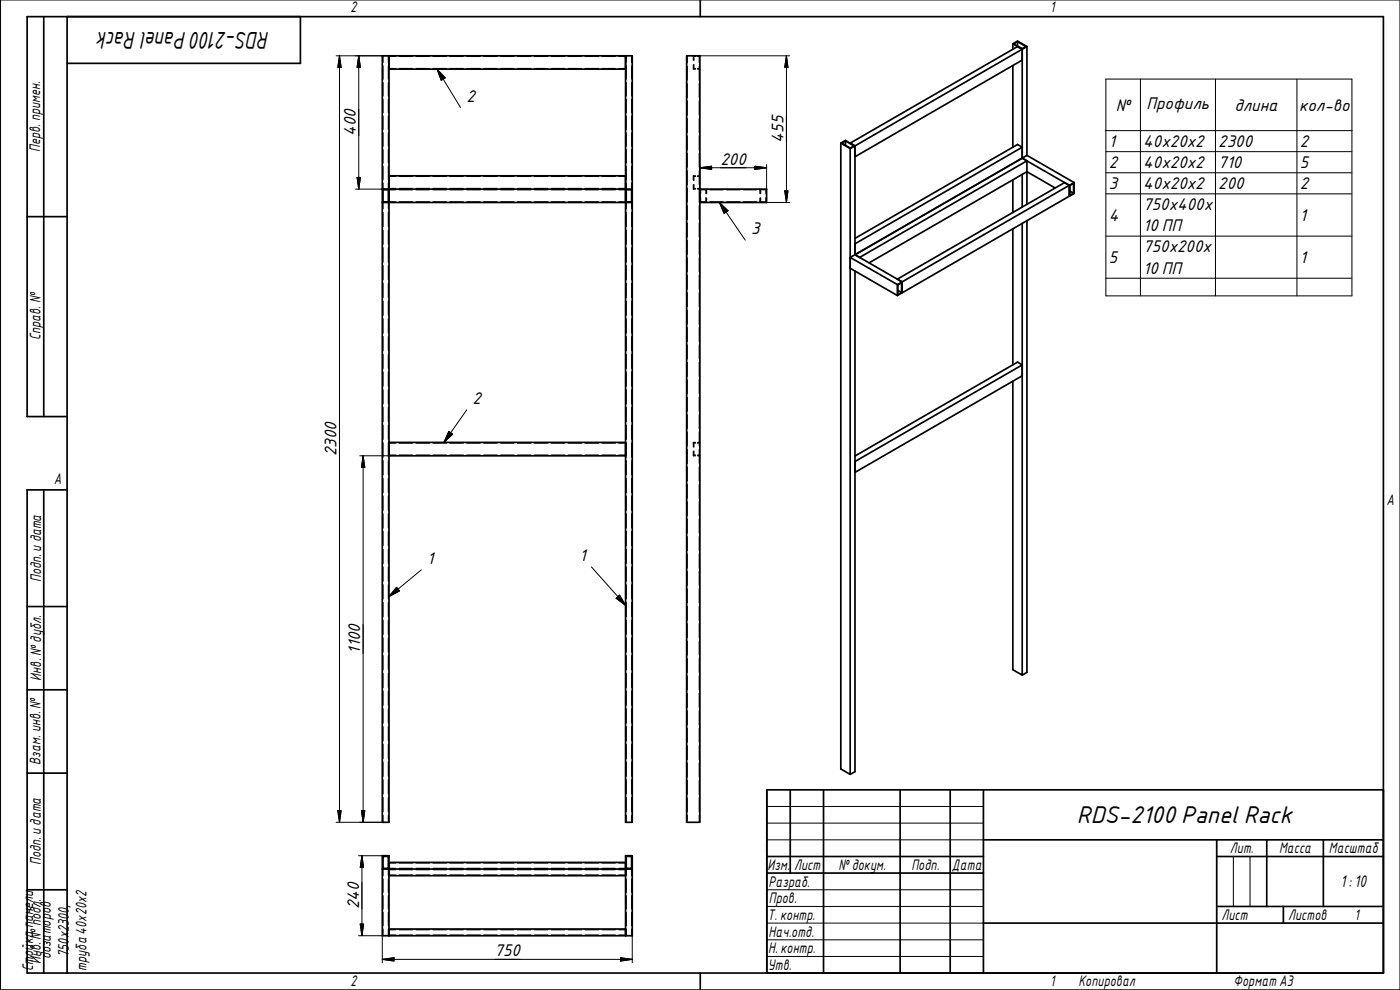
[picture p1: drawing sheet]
<svg xmlns="http://www.w3.org/2000/svg" width="420mm" height="297mm" viewBox="0 0 420 297" stroke-linecap="round" stroke-linejoin="round" font-family="sans-serif">
<g fill="none" stroke="#000" stroke-width=".36">
<path d="M114.9 16.7v2.1M114.9 19.8v4M116.6 16.7v2.1M116.6 19.8v4M116.7 16.9h2.1M119.8 16.9h4M124.9 16.9h4M129.9 16.9h4.1M135 16.9h4.1M140.1 16.9h4M145.1 16.9h4.1M150.2 16.9h4.1"/>
<path d="M155.3 16.9h4.1M160.4 16.9h4M165.4 16.9h4.1M170.5 16.9h4.1M175.6 16.9h4.1M180.7 16.9h4M185.7 16.9h2M187.9 16.7v2.1M187.9 19.8v4M189.6 16.7v2.1M189.6 19.8v4M206.3 16.7v2.1"/>
<path d="M206.3 19.9v4.1M208.1 16.7v1.4M208.1 19.4v1.3h.6M208.2 19.3v1.3h.6M208.8 16.9h-.6v1.2M209.3 16.9h.6M209.9 16.7v2.1M209.9 19.9v4.1M114.9 24.8v4M114.9 29.8v4M114.9 34.8v4.1M114.9 39.9v4"/>
<path d="M116.6 24.8v4M116.6 29.8v4M116.6 34.8v4.1M116.6 39.9v4M116.7 20.6h2.1M119.8 20.6h4M124.9 20.6h4M129.9 20.6h4.1M135 20.6h4.1M140.1 20.6h4M145.1 20.6h4.1M150.2 20.6h4.1"/>
<path d="M155.3 20.6h4.1M160.4 20.6h4M165.4 20.6h4.1M170.5 20.6h4.1M175.6 20.6h4.1M180.7 20.6h4M185.7 20.6h2M187.9 24.8v4M187.9 29.8v4M187.9 34.8v4.1M187.9 39.9v4M189.6 24.8v4"/>
<path d="M189.6 29.8v4M189.6 34.8v4.1M189.6 39.9v4M206.3 25.1v4.2M206.3 30.3v4.2M206.3 35.6v4.2M209.3 20.6h.6M209.4 20.7h.6M209.9 25.1v4.2M209.9 30.3v4.2M209.9 35.6v4.2M114.9 44.9v4"/>
<path d="M114.9 49.9v4M114.9 54.9v2M116.6 44.9v4M116.6 49.9v4M116.6 54.9v2M116.7 52.9h2.1M116.7 56.9h2.1M116.7 56.5h2.1M119.8 52.9h4M119.8 56.9h4M119.8 56.5h4M124.9 52.9h4"/>
<path d="M124.9 56.9h4M124.9 56.5h4M129.9 52.9h4.1M129.9 56.9h4.1M129.9 56.5h4.1M135 52.9h4.1M135 56.9h4.1M135 56.5h4.1M140.1 52.9h4M140.1 56.9h4M140.1 56.5h4M145.1 52.9h4.1"/>
<path d="M145.1 56.9h4.1M145.1 56.5h4.1M150.2 52.9h4.1M150.2 56.9h4.1M150.2 56.5h4.1M155.3 52.9h4.1M155.3 56.9h4.1M155.3 56.5h4.1M160.4 52.9h4M160.4 56.9h4M160.4 56.5h4M165.4 52.9h4.1"/>
<path d="M165.4 56.9h4.1M165.4 56.5h4.1M170.5 52.9h4.1M170.5 56.9h4.1M170.5 56.5h4.1M175.6 52.9h4.1M175.6 56.9h4.1M175.6 56.5h4.1M180.7 52.9h4M180.7 56.5h4M180.7 56.9h4M185.7 52.9h2"/>
<path d="M185.7 56.5h2M185.7 56.9h2M187.9 44.9v4M187.9 49.9v4M187.9 54.9v2M189.6 44.9v4M189.6 49.9v4M189.6 54.9v2M206.3 40.8v4.2M206.3 46v4.2M206.3 51.3v4.1M206.3 56.5v4.1"/>
<path d="M208.1 55.4v1.3h.6M208.2 55.4v1.1h.6M208.7 52.7h-.6v1.4M208.8 52.9h-.6v1.2M209.3 56.5h.6M209.3 52.9h.6M209.4 52.7h.6M209.4 56.7h.6M209.9 40.8v4.2M209.9 46v4.2M209.9 51.3v4.1M209.9 56.5v4.1"/>
<path d="M210 56.9h2.1M210.3 56.9v1.2M210.3 59.3v1.3M211.8 56.9v1.2M211.8 59.3v1.3M212.1 56.7v1.4M212.1 59.4v1.3M213.1 56.9h4M218 56.9h4.1M223.1 56.9h4M228.1 56.9h2M228.1 56.7v1.4"/>
<path d="M228.1 59.4v1.3M228.3 56.9v1.2M228.3 59.3v1.3M229.9 56.9v1.2M229.9 59.3v1.3M114.9 60.6v2.1M114.9 63.7v4.3M114.9 69.1v4.2M114.9 74.4v4.2M114.9 79.7v4.2M116.6 60.6v2.1M116.6 63.7v4.3"/>
<path d="M116.6 69.1v4.2M116.6 74.4v4.2M116.6 79.7v4.2M116.7 60.6h2.1M119.8 60.6h4M124.9 60.6h4M129.9 60.6h4.1M135 60.6h4.1M140.1 60.6h4M145.1 60.6h4.1M150.2 60.6h4.1M155.3 60.6h4.1"/>
<path d="M160.4 60.6h4M165.4 60.6h4.1M170.5 60.6h4.1M175.6 60.6h4.1M180.7 60.6h4M185.7 60.6h2M187.9 60.6v2.1M187.9 63.7v4.3M187.9 69.1v4.2M187.9 74.4v4.2M187.9 79.7v4.2M189.6 60.6v2.1"/>
<path d="M189.6 63.7v4.3M189.6 69.1v4.2M189.6 74.4v4.2M189.6 79.7v4.2M206.3 61.7v4.2M206.3 66.9v4.2M206.3 72.2v4.1M206.3 77.4v4.2M209.9 61.7v4.2M209.9 66.9v4.2M209.9 72.2v4.1M209.9 77.4v4.2"/>
<path d="M210 60.6h2.1M213.1 60.6h4M218 60.6h4.1M223.1 60.6h4M228.1 60.6h2M114.9 85v4.3M114.9 90.3v4.3M114.9 95.7v4.2M116.6 85v4.3M116.6 90.3v4.3M116.6 95.7v4.2M187.9 85v4.3"/>
<path d="M187.9 90.3v4.3M187.9 95.7v4.2M189.6 85v4.3M189.6 90.3v4.3M189.6 95.7v4.2M206.3 82.6v4.2M206.3 87.8v4.2M206.3 93.1v4.2M206.3 98.3v4.2M209.9 82.6v4.2M209.9 87.8v4.2M209.9 93.1v4.2"/>
<path d="M209.9 98.3v4.2M114.9 101v4.2M114.9 106.3v4.2M114.9 111.6v4.3M114.9 116.9v4.3M116.6 101v4.2M116.6 106.3v4.2M116.6 111.6v4.3M116.6 116.9v4.3M187.9 101v4.2M187.9 106.3v4.2M187.9 111.6v4.3"/>
<path d="M187.9 116.9v4.3M189.6 101v4.2M189.6 106.3v4.2M189.6 111.6v4.3M189.6 116.9v4.3M206.3 103.5v4.2M206.3 108.7v4.2M206.3 114v4.2M206.3 119.2v4.2M209.9 103.5v4.2M209.9 108.7v4.2M209.9 114v4.2"/>
<path d="M209.9 119.2v4.2M114.9 122.2v4.3M114.9 127.6v4.2M114.9 132.9v4.3M114.9 138.2v4.3M116.6 122.2v4.3M116.6 127.6v4.2M116.6 132.9v4.3M116.6 138.2v4.3M116.7 132.9h2.1M116.7 136.5h2.1M119.8 132.9h4"/>
<path d="M119.8 136.5h4M124.9 132.9h4M124.9 136.5h4M129.9 132.9h4.1M129.9 136.5h4.1M135 132.9h4.1M135 136.5h4.1M140.1 132.9h4M140.1 136.5h4M145.1 132.9h4.1M145.1 136.5h4.1M150.2 132.9h4.1"/>
<path d="M150.2 136.5h4.1M155.3 132.9h4.1M155.3 136.5h4.1M160.4 132.9h4M160.4 136.5h4M165.4 132.9h4.1M165.4 136.5h4.1M170.5 132.9h4.1M170.5 136.5h4.1M175.6 132.9h4.1M175.6 136.5h4.1M180.7 132.9h4"/>
<path d="M180.7 136.5h4M185.7 132.9h2M185.7 136.5h2M187.9 122.2v4.3M187.9 127.6v4.2M187.9 132.9v4.3M187.9 138.2v4.3M189.6 122.2v4.3M189.6 127.6v4.2M189.6 132.9v4.3M189.6 138.2v4.3M206.3 124.4v4.2"/>
<path d="M206.3 129.6v4.2M206.3 134.9v4.2M208.1 135.4v1.4h.6M208.2 135.3v1.2h.6M208.7 132.7h-.6v1.4M208.8 132.9h-.6v1.2M209.3 136.5h.6M209.3 132.9h.6M209.4 132.7h.6M209.4 136.8h.6M209.9 124.4v4.2M209.9 129.6v4.2"/>
<path d="M209.9 134.9v4.2M114.9 143.5v4.3M114.9 148.8v4.3M114.9 154.2v4.2M114.9 159.5v4.2M116.6 143.5v4.3M116.6 148.8v4.3M116.6 154.2v4.2M116.6 159.5v4.2M187.9 143.5v4.3M187.9 148.8v4.3M187.9 154.2v4.2"/>
<path d="M187.9 159.5v4.2M189.6 143.5v4.3M189.6 148.8v4.3M189.6 154.2v4.2M189.6 159.5v4.2M206.3 140.1v4.2M206.3 145.3v4.2M206.3 150.6v4.1M206.3 155.8v4.2M209.9 140.1v4.2M209.9 145.3v4.2M209.9 150.6v4.1"/>
<path d="M209.9 155.8v4.2M114.9 164.8v4.3M114.9 170.1v4.3M114.9 175.5v4.2M116.6 164.8v4.3M116.6 170.1v4.3M116.6 175.5v4.2M187.9 164.8v4.3M187.9 170.1v4.3M187.9 175.5v4.2M189.6 164.8v4.3M189.6 170.1v4.3"/>
<path d="M189.6 175.5v4.2M206.3 161v4.2M206.3 166.2v4.2M206.3 171.5v4.1M206.3 176.7v4.2M209.9 161v4.2M209.9 166.2v4.2M209.9 171.5v4.1M209.9 176.7v4.2M114.9 180.8v4.2M114.9 186.1v4.2M114.9 191.4v4.2"/>
<path d="M114.9 196.7v4.3M116.6 180.8v4.2M116.6 186.1v4.2M116.6 191.4v4.2M116.6 196.7v4.3M187.9 180.8v4.2M187.9 186.1v4.2M187.9 191.4v4.2M187.9 196.7v4.3M189.6 180.8v4.2M189.6 186.1v4.2M189.6 191.4v4.2"/>
<path d="M189.6 196.7v4.3M206.3 181.9v4.2M206.3 187.1v4.2M206.3 192.4v4.2M206.3 197.6v4.2M209.9 181.9v4.2M209.9 187.1v4.2M209.9 192.4v4.2M209.9 197.6v4.2M114.9 202.1v4.2M114.9 207.3v4.3M114.9 212.7v4.2"/>
<path d="M114.9 218v4.3M116.6 202.1v4.2M116.6 207.3v4.3M116.6 212.7v4.2M116.6 218v4.3M187.9 202.1v4.2M187.9 207.3v4.3M187.9 212.7v4.2M187.9 218v4.3M189.6 202.1v4.2M189.6 207.3v4.3M189.6 212.7v4.2"/>
<path d="M189.6 218v4.3M206.3 202.8v4.2M206.3 208v4.2M206.3 213.3v4.2M206.3 218.5v4.2M209.9 202.8v4.2M209.9 208v4.2M209.9 213.3v4.2M209.9 218.5v4.2M114.9 223.3v4.3M114.9 228.6v4.3M114.9 234v4.2"/>
<path d="M114.9 239.3v4.2M116.6 223.3v4.3M116.6 228.6v4.3M116.6 234v4.2M116.6 239.3v4.2M187.9 223.3v4.3M187.9 228.6v4.3M187.9 234v4.2M187.9 239.3v4.2M189.6 223.3v4.3M189.6 228.6v4.3M189.6 234v4.2"/>
<path d="M189.6 239.3v4.2M206.3 223.7v4.2M206.3 228.9v4.2M206.3 234.2v4.2M206.3 239.4v4.2M209.9 223.7v4.2M209.9 228.9v4.2M209.9 234.2v4.2M209.9 239.4v4.2M114.9 244.6v2.1M116.6 244.6v2.1M116.7 258.9h2.1"/>
<path d="M119.8 258.9h4M124.9 258.9h4M129.9 258.9h4.1M135 258.9h4.1M140.1 258.9h4M145.1 258.9h4.1M150.2 258.9h4.1M155.3 258.9h4.1M160.4 258.9h4M165.4 258.9h4.1M170.5 258.9h4.1M175.6 258.9h4.1"/>
<path d="M180.7 258.9h4M185.7 258.9h2M187.9 244.6v2.1M189.6 244.6v2.1M206.3 244.6v2.1M209.9 244.6v2.1M114.9 260.8v1.9M114.9 263.7v4.1M114.9 268.8v4M114.9 273.7v4.1M114.9 278.7v2.1M116.6 260.8v1.9"/>
<path d="M116.6 263.7v4.1M116.6 268.8v4M116.6 273.7v4.1M116.6 278.7v2.1M116.7 260.5h2.1M116.7 262.6h2.1M116.7 279h2.1M116.7 260.9h2.1M119.8 260.5h4M119.8 262.6h4M119.8 279h4M119.8 260.9h4"/>
<path d="M124.9 260.5h4M124.9 262.6h4M124.9 279h4M124.9 260.9h4M129.9 260.5h4.1M129.9 262.6h4.1M129.9 279h4.1M129.9 260.9h4.1M135 260.5h4.1M135 262.6h4.1M135 279h4.1M135 260.9h4.1"/>
<path d="M140.1 260.5h4M140.1 262.6h4M140.1 279h4M140.1 260.9h4M145.1 260.5h4.1M145.1 262.6h4.1M145.1 279h4.1M145.1 260.9h4.1M150.2 260.5h4.1M150.2 262.6h4.1M150.2 279h4.1M150.2 260.9h4.1"/>
<path d="M155.3 260.5h4.1M155.3 262.6h4.1M155.3 279h4.1M155.3 260.9h4.1M160.4 260.5h4M160.4 262.6h4M160.4 279h4M160.4 260.9h4M165.4 260.5h4.1M165.4 262.6h4.1M165.4 279h4.1M165.4 260.9h4.1"/>
<path d="M170.5 260.5h4.1M170.5 262.6h4.1M170.5 279h4.1M170.5 260.9h4.1M175.6 260.5h4.1M175.6 262.6h4.1M175.6 279h4.1M175.6 260.9h4.1M180.7 260.5h4M180.7 279h4M180.7 262.6h4M180.7 260.9h4"/>
<path d="M185.7 260.5h2M185.7 279h2M185.7 262.6h2M185.7 260.9h2M187.9 260.8v1.9M187.9 263.7v4.1M187.9 268.8v4M187.9 273.7v4.1M187.9 278.7v2.1M189.6 260.8v1.9M189.6 263.7v4.1M189.6 268.8v4"/>
<path d="M189.6 273.7v4.1M189.6 278.7v2.1M116.7 280.6h2.1M119.8 280.6h4M124.9 280.6h4M129.9 280.6h4.1M135 280.6h4.1M140.1 280.6h4M145.1 280.6h4.1M150.2 280.6h4.1M155.3 280.6h4.1M160.4 280.6h4"/>
<path d="M165.4 280.6h4.1M170.5 280.6h4.1M175.6 280.6h4.1M180.7 280.6h4M185.7 280.6h2"/>
</g>
<g fill="none" stroke="#000" stroke-width=".51">
<path d="M13.1 5v120M20.1 5v287M90.2 5v14h-70.1M187.7 16.7v230h2v-230h-75v230h2v-230v4h71M206.1 16.7h3.9v230h-3.9zM210.2 0v5M304 13.2l2.8 1.6M304 13.2v1.6M304 19.7v24.5M304 13.2l1.4-.9 2.8 1.7M304.2 13.2l1.2-.7 2.5 1.5-1.1 .6zM305.4 12.5v1.3"/>
<path d="M306.8 14.8l-1.4-.8-50.2 28.9M306.8 18l-50.2 29v-3.2M306.8 14.8l-50.2 29M306.8 14.8v32.7M308.2 14l-1.4 .8M308.2 14v32.6M114.7 56.7h75M114.9 56.9h1.7v3.7h-1.7zM116.7 56.7v4h73M116.7 52.7h71M187.9 56.9h1.7v3.7h-1.7zM210 56.7h20.1v4h-20.1z"/>
<path d="M252.3 42.9v187.8l2.9 1.6v-187.7M252.3 42.9l2.9 1.7M252.3 42.9l1.4-.8 2.9 1.7M252.6 42.9l1.1-.6 2.6 1.5-1.1 .6zM253.7 42.3v1.3M256.6 43.8l-1.4 .8M256.6 43.8v32.6M304 54v9.8M306.8 47.5l-50.2 28.9v-3.2l50.2-29-1.4-.9-48.8 28.2M306.8 52.3v9.8M306.8 47.5l14.1 8.1M306.8 47.5l-50.2 28.9"/>
<path d="M306.8 47.5l1.4 .8M308.2 46.6l-1.4 .9M308.2 46.6l14.2 8.2M308.2 48.3v13M308.2 48.3l-50.2 28.9M316.7 56.4l-8.5-4.9-47.4 27.4M320.9 55.6l-1.4-.8-50.2 29 1.4 .8M320.9 58.9l-50.2 29v-3.3M320.9 55.6l-50.2 29M320.9 55.6v3.3M321.1 55.7l1.1-.7v3l-1.1 .6zM321.1 57.3l1.1 .7"/>
<path d="M322.4 54.8v3.3l-1.5 .8M322.4 54.8l-1.5 .8M8.1 65h12M114.7 60.7h2M255.2 77.2v3.3l14.1 8.2M256.6 76.4l-1.4 .8 14.1 8.2M256.6 76.4l14.1 8.2M304 68.6v40.9M306.8 67v135.6l-2.8-1.7v-86.5M308.2 66.2v135.5l-1.4 .9M256.6 81.3v150.2l-1.4 .8M269.3 85.4v3.3"/>
<path d="M269.4 85.5l1.2-.7v3l-1.2 .6zM269.4 87.1l1.2 .7M270.7 84.6l-1.4 .8M270.7 84.6v3.3l-1.4 .8M306.8 109.5l-1.4-.9-48.8 28.2M20.1 125h-12v-120h407.1v287h-407.1v-145h12M187.7 132.7h-71v4.1h71M256.6 138.5l50.2-29v3.3l-50.2 28.9zM13.1 147v145M8.1 182h12M8.1 207h12M8.1 232h12"/>
<path d="M237.2 237v25M247.2 237v55M270.1 237v55M285.2 237v55M295.1 237v55M415.2 237h-185.1v55M114.9 257h1.7v3.5h-1.7zM116.7 258.8h71M187.9 257h1.7v3.5h-1.7zM230.1 257h65M295.1 252h120.1M365.2 257h50"/>
<path d="M365.2 252v40M380.2 252v20M397.2 252v20M8.1 267h12M114.7 260.8h75M116.7 262.7h71M116.7 278.7h71M230.1 262h65M295.1 277h120.1M365.2 272h50M385.2 272v5M116.7 280.8v-24h-2v24h75v-24h-2v24"/>
<path d="M210.2 292v5"/>
</g>
<g fill="none" stroke="#000" stroke-width=".3">
<path d="M.2 0h419.9v297h-419.9zM101.9 16.7l.5 3.5h-1zM101.9 16.7v230M107.7 16.7v40M107.7 16.7l.5 3.5h-1zM116.7 16.7h-15.8M210 16.7h27M236 16.7v44M236 16.7l.5 3.5h-1zM131.2 20.7l2.4 2.7-1.2 .7zM131.2 20.7l7 11.6M331.9 23.7h73.8v65.1h-73.8z"/>
<path d="M331.9 39.2h73.8M342.3 23.7v65.1M364.8 23.7v65.1M389.2 23.7v65.1M106.7 56.7h10M107.2 53.2h1l-.5 3.5zM210 49.4v7.3M210 50.3l3.6-.4v.9zM210 50.3h20.1M226.6 49.9l3.5 .4-3.5 .5zM230.1 49.4v7.3M235.5 57.3h1l-.5 3.4z"/>
<path d="M331.9 45.5h73.8M331.9 51.8h73.8M331.9 58.2h73.8M215.9 60.7l2.6 2.5-1.2 .8zM215.9 60.7l7.8 11.4M230.1 60.7h6.9M331.9 70.8h73.8M331.9 83.5h73.8M108 136.8h8.7M109 136.8v109.9M109 136.8l.5 3.4h-1zM134.7 129.5l1.1 .8-2.6 2.4z"/>
<path d="M140.1 123l-6.9 9.7M119 176.2l.9 1.1-3.2 1.7zM126.4 171l-9.7 8M177.5 170.1l10.2 11.5M184.9 179.5l1-.9 1.8 3zM100.9 246.7h13.8M101.4 243.2h1l-.5 3.5zM107.6 256.8h7.1M108.5 243.2h1l-.5 3.5zM108.6 256.8v24M108.6 256.8l.5 3.5h-1zM230.1 242h65"/>
<path d="M230.1 247h65M230.1 252h65M370.2 257v15M375.1 257v15M108.1 277.3h1l-.5 3.5zM230.1 267h65M230.1 272h65M230.1 277h65M107.6 280.8h7.1v8.1M114.7 287.8l3.5-.4v1zM114.7 287.8h75M186.3 287.4l3.4 .4-3.4 .6z"/>
<path d="M189.7 280.8v8.1M230.1 282h65M230.1 287h65"/>
</g>
<g fill="#000" stroke="#000" stroke-width=".3">
<path d="M101.9 16.7l.5 3.5h-1zM107.7 16.7l.5 3.5h-1zM131.2 20.7l2.4 2.7-1.2 .7zM236 16.7l.5 3.5h-1zM107.2 53.2h1l-.5 3.5zM210 50.3l3.6-.4v.9zM226.6 49.9l3.5 .4-3.5 .5zM235.5 57.3h1l-.5 3.4zM215.9 60.7l2.6 2.5-1.2 .8zM134.7 129.5l1.1 .8-2.6 2.4zM109 136.8l.5 3.4h-1zM119 176.2l.9 1.1-3.2 1.7z"/>
<path d="M184.9 179.5l1-.9 1.8 3zM101.4 243.2h1l-.5 3.5zM108.5 243.2h1l-.5 3.5zM108.1 277.3h1l-.5 3.5zM108.6 256.8l.5 3.5h-1zM114.7 287.8l3.5-.4v1zM186.3 287.4l3.4 .4-3.4 .6z"/>
</g>
<g font-size="7">
<text x="80.9" y="9.5" transform="rotate(-180 80.9 9.5)">RDS-2100Panel Rack</text>
<text x="323.2" y="246.9">RDS-2100 Panel Rack</text>
</g>
<g font-size="4.9">
<text x="140" y="30.5">2</text>
<text x="334.9" y="33.2">№</text>
<text x="344.1" y="32.7">Профиль</text>
<text x="370.4" y="33.2">длина</text>
<text x="389.9" y="33.2">кол-во</text>
<text x="106.8" y="40.7" transform="rotate(-90 106.8 40.7)">400</text>
<text x="235.1" y="42.8" transform="rotate(-90 235.1 42.8)">455</text>
<text x="332.8" y="44.1">1</text>
<text x="343.1" y="44.1">40х20х2</text>
<text x="365.6" y="44.1">2300</text>
<text x="390.1" y="44.1">2</text>
<text x="216.2" y="49.5">200</text>
<text x="332.8" y="50.4">2</text>
<text x="343.1" y="50.4">40х20х2</text>
<text x="365.6" y="50.4">710</text>
<text x="390.1" y="50.4">5</text>
<text x="332.8" y="56.8">3</text>
<text x="343.1" y="56.8">40х20х2</text>
<text x="365.6" y="56.8">200</text>
<text x="390.1" y="56.8">2</text>
<text x="343.1" y="63.1">750х400х</text>
<text x="225.4" y="70.3">3</text>
<text x="332.8" y="66.3">4</text>
<text x="343.1" y="69.4">10 ПП</text>
<text x="390.1" y="66.3">1</text>
<text x="343.1" y="75.8">750х200х</text>
<text x="332.8" y="78.9">5</text>
<text x="343.1" y="82.1">10 ПП</text>
<text x="390.1" y="78.9">1</text>
<text x="141.8" y="121.2">2</text>
<text x="101" y="136.8" transform="rotate(-90 101 136.8)">2300</text>
<text x="128.2" y="169.2">1</text>
<text x="173.9" y="168.3">1</text>
<text x="108.1" y="196.1" transform="rotate(-90 108.1 196.1)">1100</text>
<text x="402.3" y="266.1">1 : 10</text>
<text x="107.7" y="272.7" transform="rotate(-90 107.7 272.7)">240</text>
<text x="148.5" y="286.9">750</text>
</g>
<g font-size="4.4">
<text x="105.2" y="3.7">2</text>
<text x="315.2" y="3.7">1</text>
<text x="12.1" y="45.6" transform="rotate(-90 12.1 45.6)">Перв. примен.</text>
<text x="12.2" y="102.1" transform="rotate(-90 12.2 102.1)">Справ. №</text>
<text x="16.2" y="145.2">A</text>
<text x="416.1" y="151.6">A</text>
<text x="12.4" y="174.7" transform="rotate(-90 12.4 174.7)">Подп. и дата</text>
<text x="12.3" y="204.2" transform="rotate(-90 12.3 204.2)">Инв. №дубл.</text>
<text x="12.2" y="229.4" transform="rotate(-90 12.2 229.4)">Взам. инв. №</text>
<text x="369.1" y="256.1">Лит.</text>
<text x="383.8" y="256.1">Масса</text>
<text x="398.8" y="256">Масштаб</text>
<text x="12.2" y="259.7" transform="rotate(-90 12.2 259.7)">Подп. идата</text>
<text x="230.3" y="261">Изм.</text>
<text x="238.3" y="261">Лист</text>
<text x="251.6" y="260.9">№докум.</text>
<text x="273.5" y="261.1">Подп.</text>
<text x="285.7" y="261.1">Дата</text>
<text x="230.6" y="266.1">Разраб.</text>
<text x="230.7" y="271">Пров.</text>
<text x="406.5" y="275.9">1</text>
<text x="230.4" y="276.1">Т. контр.</text>
<text x="230.6" y="281">Нач.отд.</text>
<text x="366.6" y="276">Лист</text>
<text x="386.6" y="276">Листов</text>
<text x="15.3" y="287.9" transform="rotate(-90 15.3 287.9)">дозаторов</text>
<text x="20.6" y="287.1" transform="rotate(-90 20.6 287.1)">750х2300,</text>
<text x="230.5" y="286">Н. контр.</text>
<text x="9.9" y="291.3" transform="rotate(-90 9.9 291.3)">Стойка панели</text>
<text x="12.2" y="289.3" transform="rotate(-90 12.2 289.3)">Инв. №подл.</text>
<text x="26" y="291.3" transform="rotate(-90 26 291.3)">труба 40х20х2</text>
<text x="230.5" y="291">Утв.</text>
<text x="105.1" y="295.8">2</text>
<text x="315.1" y="296">1</text>
<text x="323.6" y="295.7">Копировал</text>
<text x="370.2" y="295.7">Формат А3</text>
</g>
</svg>
